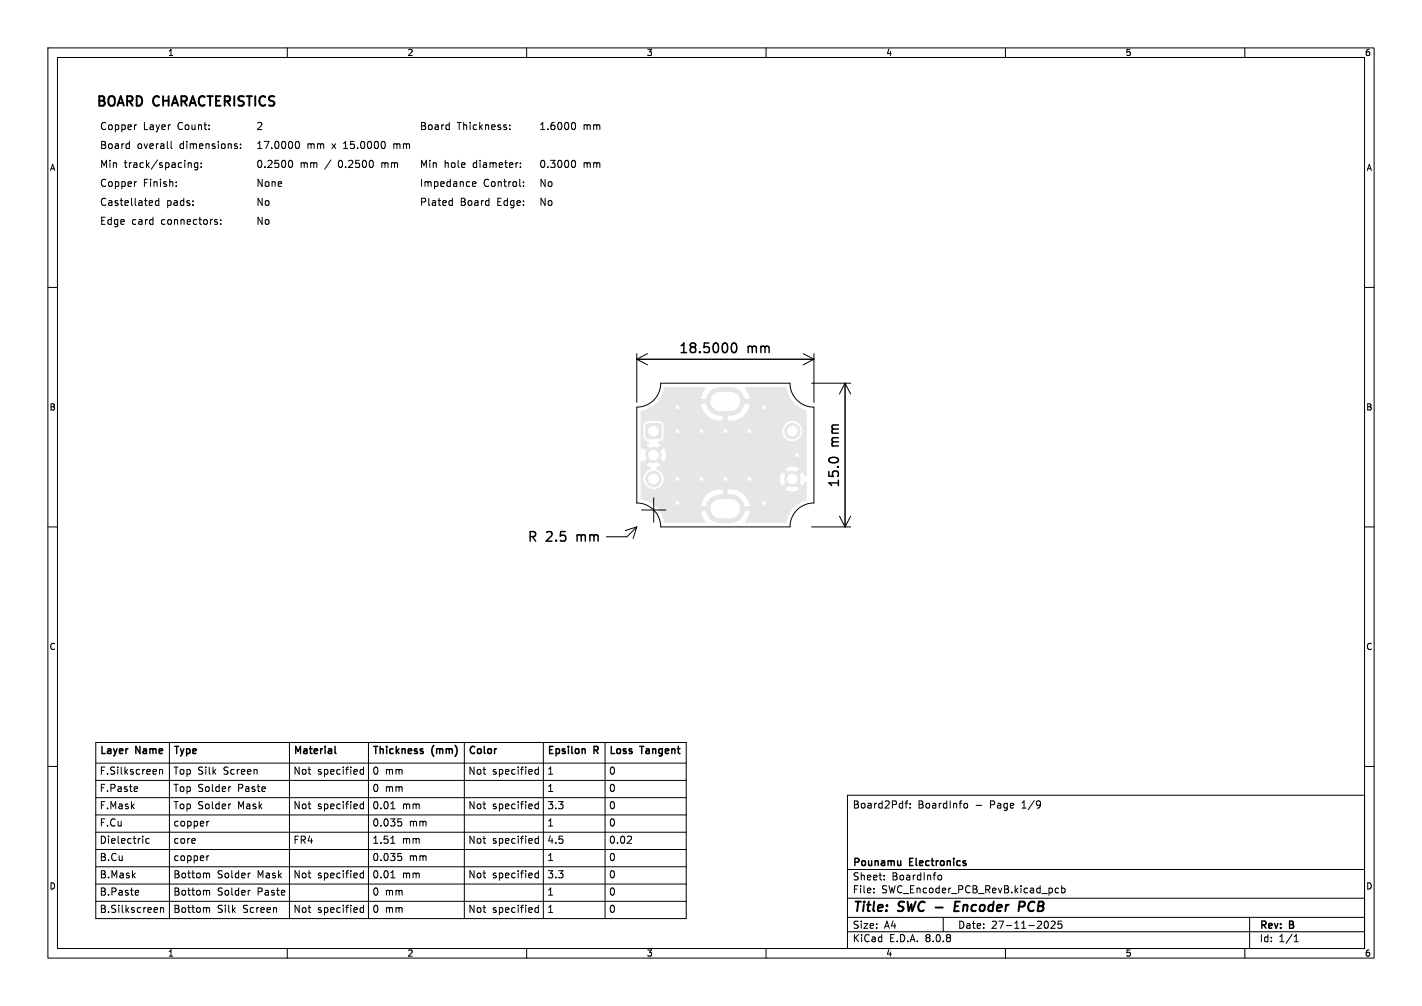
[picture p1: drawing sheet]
<svg xmlns="http://www.w3.org/2000/svg" width="297mm" height="210mm" viewBox="0 0 297 210" stroke-linecap="round" stroke-linejoin="round" font-family="sans-serif">
<g fill="none" stroke="#000" stroke-width=".21">
<path d="M10 10h277v190h-277zM12 12h273v186h-273zM60 10v2M110 10v2M160 10v2M210 10v2M260 10v2M26.9 30l.1 .1M27 29.5v1.5M27 30.9l-.1 .1M28.5 37.9l-.3 .1M28.5 26.1h-.3"/>
<path d="M35.7 29.5v1.3l.3 .2M36.8 38v.1M36.8 38.8v.1M39.4 34h.5l.1 1M41.3 34h-.4l-.3 .3 .1 .6h.6M41.3 34v1.2l-.3 .3-.3-.1M42 34.8v.2M42 34v.2M49.4 30.5l.2 .2-.2 .3M49.4 30l.1 .1M50.2 30.9v.1M50.2 30.1v.1"/>
<path d="M60.4 33.6l.2-.1a.8 .8 0 0 1 .5 .7 .8 .8 0 0 1-.5 .8l-.2-.2M61.8 29.7l.2-.2a.8 .8 0 0 1 .6 .8 .8 .8 0 0 1-.6 .7l-.2-.1-.1-.5zM79.8 34v1M80 34l-.2 .1M80.4 29.8v.9M82.3 30v1M82.5 30l-.2 .2M93.7 26.1h.1M93.8 25.6v1.5M93.8 27l-.1 .1M98.7 38.4l.7-.1-.1-.3-.4-.1-.2 .2 .1 .8h.5M106.5 26.9v.2"/>
<path d="M106.5 26.1v.2M108.7 34.8v.2M108.7 34v.2M109.3 38.8v.1M109.3 38v.1M119.5 33.6l.2-.1a.8 .8 0 0 1 .5 .7 .8 .8 0 0 1-.5 .8l-.2-.2M119.5 25.7l.2-.1a.8 .8 0 0 1 .5 .7 .8 .8 0 0 1-.5 .8l-.2-.2M10 60h2M31.8 42l.1 .2-.7 .2M33.2 41.4v1.5M33.2 42l-.5-.1-.2 .3 .1 .6h.6M45.2 46.3l.3 .3-.3 .2"/>
<path d="M45.2 45.8l.2 .1M46.1 46.7v.1M46.1 45.9v.2M94.1 41.9l.4 .1M94.5 42.8l-.4 .1M94.5 41.4v1.5M285 60h2M10 110h2M285 110h2M10 160h2M20 155h123.3v36.8h-123.3zM20 159.3h123.3"/>
<path d="M35.4 155v36.8M60.5 155v36.8M77 155v36.8M97 155v36.8M113.5 155v36.8M126.4 155v36.8M285 160h2M20 177.3h123.3M20 166.5h123.3M20 162.9h123.3M20 173.7h123.3M20 170.1h123.3"/>
<path d="M28.5 164.2l.2 .4-.7 .1M28.7 165.2h-.2M31.2 175.1l-.5-.1-.2 .3 .1 .7h.6M33.3 160.8l.2-.2 .4 .1 .1 .9M33.3 160.6v1M43.6 171.4l-.4 .3M43.6 178.7l-.4 .2M48.2 167.8l-.4 .2M48.2 164.2l-.4 .2M53.6 160.7l.1 .9M55.3 164.3l.1 .3-.7 .1M75.9 160.1v1.5"/>
<path d="M75.9 167.3v1.5M75.9 160.7l-.4-.1-.3 .3 .1 .7h.6M75.9 167.9l-.4-.1-.3 .3 .1 .7h.6M81.6 168.8h.9M81.6 176h.9M83.1 178.2h.7M83.1 170.9h.7M83.3 178.7h.3l.3 .3-.1 .6-.5 .1M83.3 171.5h.3l.3 .3-.1 .6h-.5M112.4 160.1v1.5M112.4 167.3v1.5M112.4 174.5v1.5"/>
<path d="M112.4 167.9l-.4-.1-.3 .3 .2 .7h.5M112.4 160.7l-.4-.1-.3 .3 .2 .7h.5M112.4 175.1l-.4-.1-.3 .3 .2 .7h.5M131.8 174.6l.1 .2-.1 .4-.8 .8h.9M177 166h108v32h-108zM189 167.7h.6M189.6 167.2l-.4 .2v1.3M190.1 168.6v.1M190.1 167.8v.1M201.3 168l.3-.3 .4 .1 .1 .2-.1 .6-.4 .1-.3-.3M217.2 167.3a1.26 1.26 0 0 1-.1 1.3M217.3 167.8l-.1 .3"/>
<path d="M20 180.9h123.3M20 188.2h123.3M20 184.5h123.3M28.5 185.9h.4l.1 .3-.8 .2M28.9 186.8l-.4 .1M33.5 189.6l.2-.1h.4l.1 1M33.5 189.5v1M43.3 189.5l.5 .2v.8M43.3 182.3l.5 .2v.8M43.3 185.9l.5 .2v.8M52.3 185.9l-.4 .1M52.3 182.3l-.4 .1"/>
<path d="M57.7 189.5l.1 1M59.4 185.9l.1 .3-.7 .2M60 198v2M75.9 181.8v1.5M75.9 189v1.5M75.9 189.5h-.4l-.3 .3 .1 .6h.6M75.9 182.3h-.4l-.3 .2 .1 .7h.6M81.6 183.3h.9M110 198v2M112.4 189.5h-.4l-.3 .3 .2 .6h.5M112.4 181.8v1.5M112.4 189v1.5"/>
<path d="M112.4 182.3h-.4l-.3 .2 .2 .7h.5M160 198v2M177 194.5h108M177 191.5h108M177 187.5h108M177 181.5h108M182.5 186.3v.1M182.5 185.5v.1M184.7 183.6v.1M184.7 182.8v.1M195.9 183l.3-.3 .3 .1 .2 .2-.2 .6-.3 .1-.3-.3M197 191.5v3"/>
<path d="M210 198v2M218.3 192.4l.2-.1a.8 .8 0 0 1 .5 .7 .8 .8 0 0 1-.5 .8l-.2-.1M219.5 192.4l.6-.1 .3 .4-.9 1.1h.9M221.1 185.5l-.4-.1-.3 .3 .1 .6h.6M221.7 192.3h-.7v.7l.2-.1h.5l.1 .3-.1 .5-.2 .1-.5-.1M221.7 185.5l.5-.1 .3 .3-.2 .6h-.6M221.7 184.9v1.5M260 198v2M261 191.5v6.5M270.3 196.6h.9M270.3 195.5l.4-.4v1.5"/>
</g>
<g fill="none" stroke="#000" stroke-width=".4">
<path d="M21.7 20.3l-.3-.2h-.7v2M22.7 20.4a.68 .68 0 0 1 1.2 0M24.5 22.1l.7-2 .7 2M27.6 20.3l-.3-.2h-.8v2M29.5 20.4l-.5-.3h-.5v2M33.2 20.3l-.1-.1a.72 .72 0 0 0-.9 .2M34.1 20.1v2M35.2 20.1v2M35.9 22.1l.6-2 .7 2M38.9 20.3l-.3-.2h-.7v2M39.6 22.1l.7-2 .6 2M42.7 20.3l-.1-.1a.72 .72 0 0 0-.9 .2"/>
<path d="M43.3 20.1h1.2M43.9 20.1v2M46.1 20.1h-1v2M48 20.3l-.3-.2h-.8v2M48.9 20.1v2M50.9 20.2l-.7-.1-.3 .2M51.5 20.1h1.1M52.1 20.1v2M53.3 20.1v2M55.4 20.3l-.1-.1a.72 .72 0 0 0-.9 .2M57.3 20.2l-.8-.1-.2 .2M199.4 189.2h.7"/>
<path d="M200.5 188.2h-.9l-.3 2h1M213 188.2l.9 .1a.58 .58 0 0 1-.3 1h-.8"/>
</g>
<g fill="none" stroke="#000" stroke-width=".3">
<path d="M21.3 155.8v1.5M26.6 156.3h.1M29.2 155.8v1.5l-.8-1.5v1.5M36.5 155.8h.8M36.9 155.8v1.5M61.8 157.3v-1.5l.5 1.1 .5-1.1v1.5M64.8 155.8v1.3M67.9 155.8v.1M69.2 156.4l.1 .9M69.3 157.2l-.2 .1M69.3 156.7h-.2M70 155.8v1.3l.2 .2"/>
<path d="M78 155.8h.9M78.5 155.8v1.5M79.4 155.8v1.5M80.8 155.8v.1M82.8 155.8v1.5M87.8 156.6l.6 .4-.2 .3-.4-.1M88.3 156.4l-.3-.1-.2 .2M90.6 155.6l-.3 .4M95 155.6l.3 .4M99.1 155.9l-.4-.1-.3 .2M101.1 155.8v1.3M103.7 156.3l-.3 .1"/>
<path d="M115.5 155.8h-.7v1.5M118.7 155.8v.1M119.4 155.8v1.3M121.6 156.4h.5l.1 .9M124.9 155.9l-.8-.1v1.5M127.7 155.8v1.5M133.6 155.8h.9M134 155.8v1.5M141.7 155.8v1.3M188.1 179.7v1M188.1 180.5v.1"/>
</g>
<g fill="#e6e6e6" stroke="#e6e6e6" stroke-width=".21">
<path d="M135 88.5l.4-.1h2.2l.4 .1 .1 .4v2.2l-.1 .3-.4 .2h-2.2l-.4-.2-.1-.3v-2.2z"/>
<circle cx="136.5" cy="100" r="1.6"/>
<circle cx="136.5" cy="95" r="1.6"/>
<circle cx="165.5" cy="90" r="1.6"/>
<circle cx="165.5" cy="100" r="1.6"/>
</g>
<path d="M150.4 83.8h2.2M150.4 106.2h2.2" fill="none" stroke="#e6e6e6" stroke-width="6"/>
<g fill="#ececec" stroke="#ececec" stroke-width=".21">
<circle cx="146.5" cy="100" r=".6"/>
<circle cx="156.5" cy="90" r=".6"/>
<circle cx="141.5" cy="85" r=".6"/>
<circle cx="166.5" cy="95" r=".6"/>
<circle cx="159.5" cy="105" r=".6"/>
<circle cx="141.5" cy="100" r=".6"/>
<circle cx="151.5" cy="100" r=".6"/>
<circle cx="141.5" cy="105" r=".6"/>
<circle cx="159.5" cy="85" r=".6"/>
<circle cx="151.5" cy="90" r=".6"/>
<circle cx="141.5" cy="90" r=".6"/>
<circle cx="156.5" cy="100" r=".6"/>
<circle cx="146.5" cy="90" r=".6"/>
</g>
<path d="M138.8 80.9l8.5-.1 .1 .3-.6 .9-.4 1.3h2.1v1h-2.1l.1 .3a4.1 4.1 0 0 0 4.5 3.2v-2h1v2h.9a4 4 0 0 0 3.7-3.5h-2.1v-1h2.1l-.4-1.3-.6-.9 .1-.3h8.5a6.3 6.3 0 0 0 4.2 4.8l.1 13.8-.4 .1-.4-1-1.2 1.2-.2-.3-.5-.4 1.1-1.2-.1-.1a2.58 2.58 0 0 0-2.8 .1l1.2 1.2-.5 .4-.2 .3-1.2-1.2-.1 .2a2.58 2.58 0 0 0 .1 2.7l1.2-1.1 .2 .3 .5 .4-1.2 1.2 .2 .1a2.58 2.58 0 0 0 2.7-.1l-1.1-1.2 .3-.2 .4-.5 1.2 1.1 .4-.9 .4 .1v3.7a6.2 6.2 0 0 0-4.3 4.8l-8.5 .1-.1-.3 .6-.9 .4-1.3h-2.1v-1h2.1l-.1-.3a4.1 4.1 0 0 0-4.5-3.2v2h-1v-2h-.9a4 4 0 0 0-3.7 3.5h2.1v1h-2.1l.4 1.3 .6 .9-.1 .3h-8.5a6.2 6.2 0 0 0-4.9-5l-.1-7.9 .3-.1 .2 .2 1.2-1.1 .4 .5 .3 .2-1.2 1.2 1 .4v.3a2.12 2.12 0 0 0-1.6 2.7 2.12 2.12 0 0 0 2.9 1.3 2.12 2.12 0 0 0 1-3.1l-.6-.6-.7-.3 .1-.4 .8-.3-1.1-1.2 .5-.4 .2-.3 1.2 1.1a2.56 2.56 0 0 0 0-2.9l-1.2 1.2-.4-.5-.3-.2 1.1-1.2-.6-.3v-.3a1.46 1.46 0 0 0 1.3-1v-1.2h24.8a2.11 2.11 0 0 0 3 1.9 2.11 2.11 0 0 0 .4-3.6 2.11 2.11 0 0 0-3.4 1.3v.4h-24.8v-1.3l-.5-.7-2.9-.1a1 1 0 0 0-.8 .9v2.5a1.72 1.72 0 0 0 1.3 .9l-.1 .3-.6 .3 1.2 1.2-.3 .2-.4 .5-1.2-1.2-.3 .3-.2-.2v-7.8a6.2 6.2 0 0 0 5-4.9z" fill="#e6e6e6"/>
<g fill="#fff" stroke="#fff" stroke-width=".21">
<circle cx="146.5" cy="100" r=".3"/>
<circle cx="156.5" cy="90" r=".3"/>
<circle cx="141.5" cy="85" r=".3"/>
<circle cx="166.5" cy="95" r=".3"/>
<circle cx="159.5" cy="105" r=".3"/>
<circle cx="141.5" cy="100" r=".3"/>
<circle cx="151.5" cy="100" r=".3"/>
<circle cx="141.5" cy="105" r=".3"/>
<circle cx="159.5" cy="85" r=".3"/>
<circle cx="151.5" cy="90" r=".3"/>
<circle cx="141.5" cy="90" r=".3"/>
<circle cx="156.5" cy="100" r=".3"/>
<circle cx="146.5" cy="90" r=".3"/>
<circle cx="136.5" cy="90" r="1"/>
<circle cx="136.5" cy="100" r="1"/>
<circle cx="136.5" cy="95" r="1"/>
<circle cx="165.5" cy="90" r="1"/>
<circle cx="165.5" cy="100" r="1"/>
</g>
<path d="M150.4 83.8h2.2M150.4 106.2h2.2" fill="none" stroke="#fff" stroke-width="4"/>
<path d="M152.9 71.8l.5-.2a1.25 1.25 0 0 1 0 2l-.5-.2a1.68 1.68 0 0 1 0-1.6zM173.2 95.8l.1-.1a1.56 1.56 0 0 1 1.7 .1" fill="none" stroke="#000" stroke-width=".3"/>
<g fill="none" stroke="#000" stroke-width=".21">
<path d="M133 73.8v10.2M133 75h37M133 75l2.3 1.2M135.3 73.8l-2.3 1.2M138 80h27a5 5 0 0 0 5 5v20a5 5 0 0 0-5 5h-27a5 5 0 0 0-5-5v-20a5 5 0 0 0 5-5zM167.7 73.8l2.3 1.2M169.5 80h8.2M170 73.8v10.2M170 75l-2.3 1.2M176.5 80v30M176.5 80l1.2 2.2M176.5 80l-1.2 2.2"/>
<path d="M133 110l-2.1 2.1h-4.3M133 110l-.8 2.4M133 110l-2.4 .8M134 106.5h5.1M136.5 103.9v5.1M169.5 110h8.2M175.3 107.7l1.2 2.3M177.7 107.7l-1.2 2.3"/>
</g>
<g font-size="2.8">
<text x="20" y="23.2">BOARD</text>
<text x="32.1" y="23.2">CHARACTERISTICS</text>
<text x="141.6" y="74.1">18.5000</text>
<text x="156" y="74.1">mm</text>
<text x="175.6" y="93.3" transform="rotate(-90 175.6 93.3)">mm</text>
<text x="175.6" y="102" transform="rotate(-90 175.6 102)">15.0</text>
<text x="110" y="113.5">R</text>
<text x="114" y="113.5">2.5</text>
<text x="120.8" y="113.5">mm</text>
<text x="178" y="190.9">Title:</text>
<text x="187.7" y="190.9">SWC -</text>
<text x="201" y="190.9">Encoder</text>
<text x="215.2" y="190.9">PCB</text>
</g>
<g font-size="2.1">
<text x="20.8" y="27.6">Copper</text>
<text x="30" y="27.6">Layer</text>
<text x="37.4" y="27.6">Count:</text>
<text x="53.4" y="27.6">2</text>
<text x="87.6" y="27.6">Board</text>
<text x="95.5" y="27.6">Thickness:</text>
<text x="112.5" y="27.6">1.6000</text>
<text x="121.8" y="27.6">mm</text>
<text x="20.8" y="35.5">Min</text>
<text x="20.8" y="31.6">Board</text>
<text x="26" y="35.5">track/spacing:</text>
<text x="28.7" y="31.6">overall</text>
<text x="37.8" y="31.6">dimensions:</text>
<text x="53.4" y="31.6">17.0000</text>
<text x="53.4" y="35.5">0.2500</text>
<text x="62.7" y="35.5">mm</text>
<text x="64.1" y="31.6">mm</text>
<text x="68.1" y="35.5">/</text>
<text x="69.6" y="31.6">x</text>
<text x="71.2" y="35.5">0.2500</text>
<text x="72.2" y="31.6">15.0000</text>
<text x="80.5" y="35.5">mm</text>
<text x="83" y="31.6">mm</text>
<text x="87.6" y="35.5">Min</text>
<text x="92.8" y="35.5">hole</text>
<text x="99" y="35.5">diameter:</text>
<text x="112.5" y="35.5">0.3000</text>
<text x="121.8" y="35.5">mm</text>
<text x="20.8" y="39.5">Copper</text>
<text x="30" y="39.5">Finish:</text>
<text x="53.4" y="39.5">None</text>
<text x="87.6" y="39.5">Impedance</text>
<text x="101" y="39.5">Control:</text>
<text x="112.5" y="39.5">No</text>
<text x="20.8" y="47.4">Edge</text>
<text x="20.8" y="43.4">Castellated</text>
<text x="27.5" y="47.4">card</text>
<text x="33.9" y="47.4">connectors:</text>
<text x="34.8" y="43.4">pads:</text>
<text x="53.4" y="43.4">No</text>
<text x="53.4" y="47.4">No</text>
<text x="87.6" y="43.4">Plated</text>
<text x="96.1" y="43.4">Board</text>
<text x="104.1" y="43.4">Edge:</text>
<text x="112.5" y="43.4">No</text>
<text x="20.8" y="158.1">Layer</text>
<text x="20.8" y="161.9">F.Silkscreen</text>
<text x="28.4" y="158.1">Name</text>
<text x="36.1" y="161.9">Top Silk</text>
<text x="36.1" y="158.1">Type</text>
<text x="46.4" y="161.9">Screen</text>
<text x="61.2" y="158.1">Material</text>
<text x="61.2" y="161.9">Not</text>
<text x="66.1" y="161.9">specified</text>
<text x="77.7" y="158.1">Thickness</text>
<text x="77.7" y="161.9">0 mm</text>
<text x="90.2" y="158.1">(mm)</text>
<text x="97.7" y="158.1">Color</text>
<text x="97.7" y="161.9">Not</text>
<text x="102.7" y="161.9">specified</text>
<text x="114.2" y="158.1">Epsilon</text>
<text x="114.2" y="161.9">1</text>
<text x="124.1" y="158.1">R</text>
<text x="127.1" y="158.1">Loss</text>
<text x="127.1" y="161.9">0</text>
<text x="133.9" y="158.1">Tangent</text>
<text x="20.8" y="165.5">F.Paste</text>
<text x="36.1" y="165.5">Top Solder</text>
<text x="49.4" y="165.5">Paste</text>
<text x="77.7" y="165.5">0 mm</text>
<text x="114.2" y="165.5">1</text>
<text x="127.1" y="165.5">0</text>
<text x="20.8" y="169.1">F.Mask</text>
<text x="20.8" y="172.7">F.Cu</text>
<text x="36.1" y="169.1">Top Solder</text>
<text x="36.1" y="172.7">copper</text>
<text x="49.4" y="169.1">Mask</text>
<text x="61.2" y="169.1">Not</text>
<text x="66.1" y="169.1">specified</text>
<text x="77.7" y="169.1">0.01</text>
<text x="77.7" y="172.7">0.035</text>
<text x="83.9" y="169.1">mm</text>
<text x="85.3" y="172.7">mm</text>
<text x="97.7" y="169.1">Not</text>
<text x="102.7" y="169.1">specified</text>
<text x="114.2" y="169.1">3.3</text>
<text x="114.2" y="172.7">1</text>
<text x="127.1" y="172.7">0</text>
<text x="127.1" y="169.1">0</text>
<text x="178" y="169">Board2Pdf:</text>
<text x="191.7" y="169">BoardInfo</text>
<text x="203.7" y="169">-</text>
<text x="206.9" y="169">Page</text>
<text x="213.7" y="169">1/9</text>
<text x="20.8" y="176.3">Dielectric</text>
<text x="20.8" y="179.9">B.Cu</text>
<text x="36.1" y="179.9">copper</text>
<text x="36.1" y="176.3">core</text>
<text x="61.2" y="176.3">FR4</text>
<text x="77.7" y="176.3">1.51</text>
<text x="77.7" y="179.9">0.035</text>
<text x="83.9" y="176.3">mm</text>
<text x="85.3" y="179.9">mm</text>
<text x="97.7" y="176.3">Not</text>
<text x="102.7" y="176.3">specified</text>
<text x="114.2" y="179.9">1</text>
<text x="114.2" y="176.3">4.5</text>
<text x="127.1" y="179.9">0</text>
<text x="127.1" y="176.3">0.02</text>
<text x="20.8" y="183.5">B.Mask</text>
<text x="36.1" y="183.5">Bottom</text>
<text x="45.2" y="183.5">Solder</text>
<text x="53.5" y="183.5">Mask</text>
<text x="61.2" y="183.5">Not</text>
<text x="66.1" y="183.5">specified</text>
<text x="77.7" y="183.5">0.01</text>
<text x="83.9" y="183.5">mm</text>
<text x="97.7" y="183.5">Not</text>
<text x="102.7" y="183.5">specified</text>
<text x="114.2" y="183.5">3.3</text>
<text x="127.1" y="183.5">0</text>
<text x="178" y="184">Sheet:</text>
<text x="178" y="181.2">Pounamu</text>
<text x="186.2" y="184">BoardInfo</text>
<text x="190" y="181.2">Electronics</text>
<text x="20.8" y="190.7">B.Silkscreen</text>
<text x="20.8" y="187.1">B.Paste</text>
<text x="36.1" y="190.7">Bottom</text>
<text x="36.1" y="187.1">Bottom</text>
<text x="45.2" y="190.7">Silk</text>
<text x="45.2" y="187.1">Solder</text>
<text x="50.5" y="190.7">Screen</text>
<text x="53.5" y="187.1">Paste</text>
<text x="61.2" y="190.7">Not</text>
<text x="66.1" y="190.7">specified</text>
<text x="77.7" y="190.7">0 mm</text>
<text x="77.7" y="187.1">0 mm</text>
<text x="97.7" y="190.7">Not</text>
<text x="102.7" y="190.7">specified</text>
<text x="114.2" y="190.7">1</text>
<text x="114.2" y="187.1">1</text>
<text x="127.1" y="187.1">0</text>
<text x="127.1" y="190.7">0</text>
<text x="178" y="186.7">File:</text>
<text x="184.1" y="186.7">SWC_Encoder_PCB_RevB.kicad_pcb</text>
<text x="178" y="196.9">KiCad</text>
<text x="178" y="194.1">Size:</text>
<text x="184.7" y="194.1">A4</text>
<text x="185.7" y="196.9">E.D.A.</text>
<text x="193.3" y="196.9">8.0.8</text>
<text x="200" y="194.1">Date:</text>
<text x="207" y="194.1">27-11-2025</text>
<text x="263" y="194.3">Rev:</text>
<text x="263" y="196.9">Id:</text>
<text x="267.1" y="196.9">1/1</text>
<text x="269.4" y="194.3">B</text>
</g>
<g font-size="1.8">
<text x="35" y="11.9">1</text>
<text x="85" y="11.9">2</text>
<text x="135" y="11.9">3</text>
<text x="185" y="11.9">4</text>
<text x="235" y="11.9">5</text>
<text x="285" y="11.9">6</text>
<text x="10.3" y="35.9">A</text>
<text x="285.4" y="35.9">A</text>
<text x="10.3" y="85.9">B</text>
<text x="285.3" y="85.9">B</text>
<text x="10.3" y="135.9">C</text>
<text x="285.3" y="135.9">C</text>
<text x="10.3" y="185.9">D</text>
<text x="285.3" y="185.9">D</text>
<text x="35" y="199.9">1</text>
<text x="85" y="199.9">2</text>
<text x="135" y="199.9">3</text>
<text x="185" y="199.9">4</text>
<text x="235" y="199.9">5</text>
<text x="285" y="199.9">6</text>
</g>
</svg>
